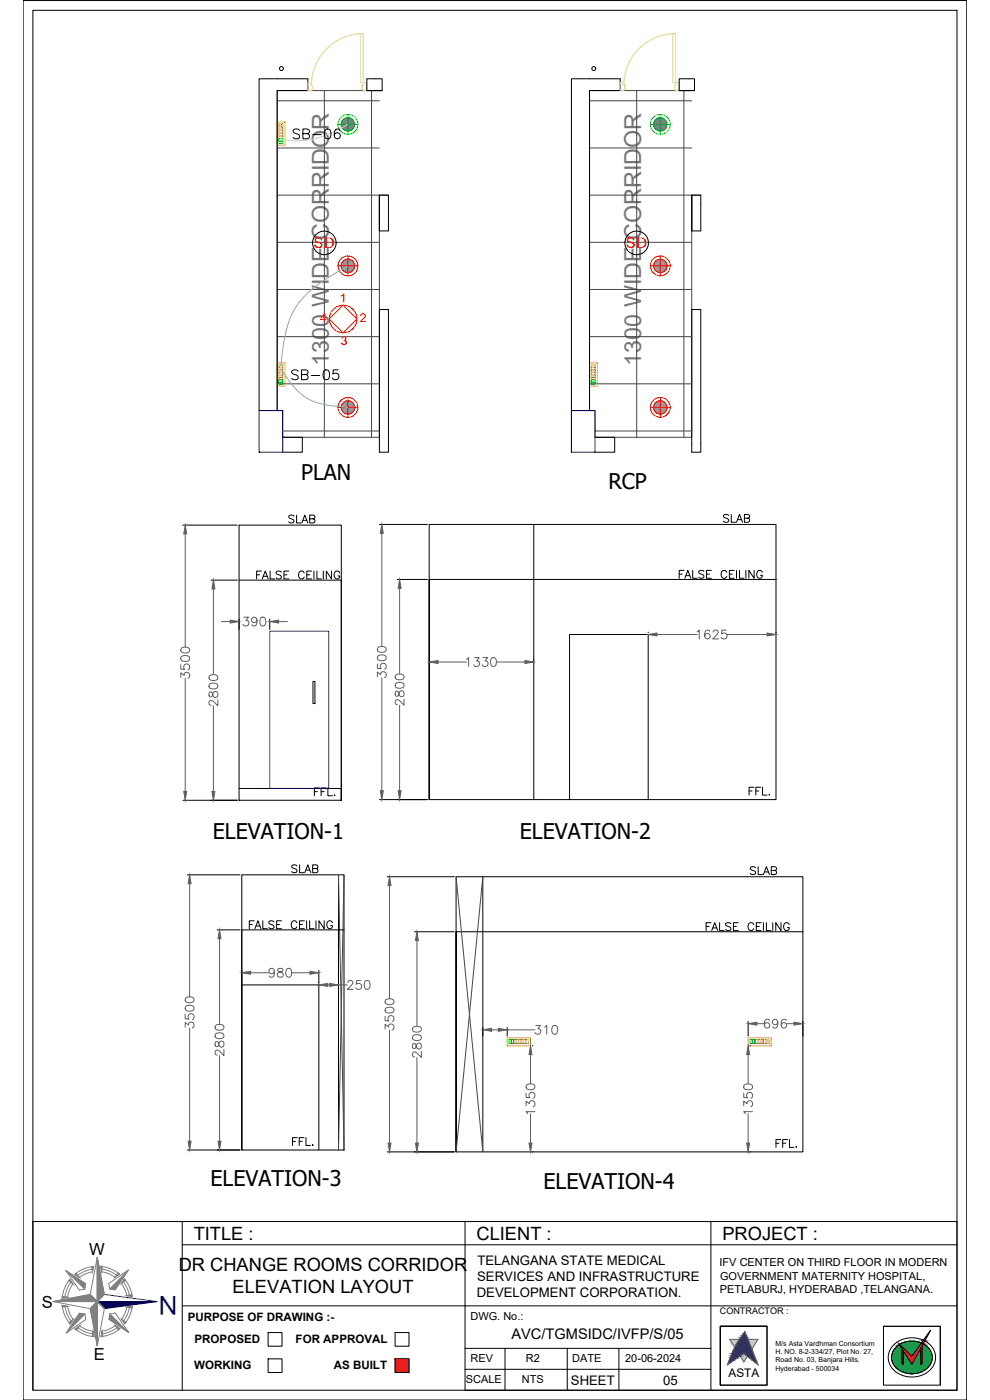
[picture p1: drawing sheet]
<svg xmlns="http://www.w3.org/2000/svg" width="297mm" height="420mm" viewBox="0 0 297 420" stroke-linecap="round" stroke-linejoin="round" font-family="sans-serif">
<!-- layer: ELE-LIGHTING WIRING -->
<g fill="none" stroke="#454545" stroke-width=".3">
<path d="M83.2 30.2h30.6M97.3 27.2v104M111.5 27.2v104M114.7 27.2h-31.5v96h1.6v8h29v-72.6h2.7M176.9 30.2h30.6M191 27.2v104M205.2 27.2v104M208.4 27.2h-31.5v96h1.6v8h29v-72.6h2.8M83.2 44.4h30.6M83.2 58.6h30.6M176.9 44.4h30.6M176.9 58.6h30.6"/>
<path d="M83.2 72.7h30.6M176.9 72.7h30.6M83.2 86.9h30.6M176.9 86.9h30.6M83.2 101h30.6M83.2 115.2h30.6M176.9 101h30.6M176.9 115.2h30.6M84.8 129.3h29M178.5 129.3h29"/>
</g>
<!-- layer: MEP_HVAC_DRAIN_PIPE -->
<g fill="none" stroke="#000" stroke-width=".3">
<circle cx="84.4" cy="20.6" r=".59"/>
<circle cx="178.2" cy="20.6" r=".59"/>
</g>
<!-- layer: walls -->
<path d="M83.2 23.6h9.2v3.6h-9.2M112.8 23.6h1.9v3.6h-4.6M176.9 23.6h9.2v3.6h-9.2M206.5 23.6h1.9v3.6h-4.6M113.8 58.6v10.7h2.7v-8M207.5 58.6v10.7h2.8v-8M113.8 133v-40.1h2.7v40.1M207.5 133v-40.1h2.8v40.1" fill="none" stroke="#000" stroke-width=".3"/>
<!-- layer: col -->
<path d="M77.7 123.2h7.1v12.5h-7.1zM171.4 123.2h7.1v12.5h-7.1z" fill="none" stroke="#00f" stroke-width=".35"/>
<!-- layer: wall -->
<path d="M84.8 131.2h5.9v4.5h-5.9M113.8 133v2.7M178.5 131.2h5.9v4.5h-5.9M207.5 133v2.7" fill="none" stroke="#000" stroke-width=".3"/>
<!-- layer: ELE-12W UPS LIGHT -->
<g fill="none" stroke="#0f0" stroke-width=".3">
<path d="M101.4 37.3h6M104.4 34.4v5.9M195.1 37.3h6M198.1 34.4v5.9"/>
<circle cx="104.4" cy="37.3" r="2.02"/>
<circle cx="104.4" cy="37.3" r="2.98"/>
<circle cx="198.1" cy="37.3" r="2.02"/>
<circle cx="198.1" cy="37.3" r="2.98"/>
</g>
<g fill="none" stroke="#808080" stroke-width=".3">
<path d="M102.6 36.3l2.8 2.8M102.7 36.3l2.7 2.8M102.8 36.1l2.8 2.9-2.9-2.8M102.8 36.1l2.8 2.8M102.8 36l2.9 2.9M102.9 36l2.9 2.8M102.9 35.9l2.9 2.9M103 35.9l2.9 2.8M103.1 35.8l2.8 2.9M103.1 35.8l2.9 2.8M103.2 35.7l2.8 2.8M103.2 35.7l2.9 2.8"/>
<path d="M103.3 35.6l2.8 2.8M103.4 35.6l2.7 2.8M103.4 35.5l2.8 2.8M103.5 35.5l2.7 2.7M103.6 35.5l2.6 2.7M103.6 35.4l2.7 2.7M103.7 35.4l2.6 2.6M103.8 35.4l2.5 2.5M103.9 35.4l2.5 2.4M104 35.4l2.4 2.4M104.1 35.3l2.3 2.4M104.2 35.3l2.2 2.3"/>
<path d="M104.3 35.3l2.1 2.2M104.4 35.3l2 2.1M104.5 35.3l1.9 2M104.6 35.3l1.8 1.9M104.7 35.3l1.7 1.7M104.8 35.3l1.6 1.6M105 35.4l1.3 1.4M105.1 35.4l1.2 1.2M105.3 35.5l.9 .9M105.6 35.7l.4 .4M196.1 37.3l2.1 2M196.1 37.4l2 1.9"/>
<path d="M196.1 37.2l2.2 2.1M196.1 37.5l1.9 1.8M196.1 37.1l2.3 2.2M196.1 37.6l1.8 1.7M196.1 37l2.4 2.3M196.1 37.7l1.6 1.6M196.1 36.9l2.5 2.4M196.2 37.9l1.4 1.4M196.2 36.8l2.4 2.5M196.2 36.7l2.5 2.6M196.2 38l1.2 1.2M196.2 36.6l2.6 2.6"/>
<path d="M196.2 36.6l2.7 2.6M196.3 36.5l2.7 2.7M196.3 38.2l1 1M196.3 36.4l2.7 2.7M196.3 36.3l2.8 2.8M196.4 36.3l2.8 2.8M196.4 38.4l.6 .6M196.4 36.2l2.8 2.8M196.5 36.1l2.8 2.9M196.5 36.1l2.9 2.8M196.7 35.9l2.8 2.9M196.7 35.9l2.9 2.8"/>
<path d="M196.8 35.8l2.8 2.9M196.8 35.8l2.9 2.8M196.9 35.7l2.8 2.8M197 35.7l2.8 2.8M197 35.6l2.8 2.8M197.1 35.6l2.8 2.8M197.2 35.5l2.7 2.7-2.8-2.7M197.3 35.5l2.7 2.7M197.4 35.4l2.6 2.7M197.4 35.4l2.6 2.6M197.5 35.4l2.5 2.5M197.6 35.4l2.5 2.4"/>
<path d="M197.7 35.4l2.4 2.4M197.8 35.3l2.3 2.4M197.9 35.3l2.2 2.3M198 35.3l2.1 2.2M198.1 35.3l2 2.1M198.2 35.3l1.9 2M198.3 35.3l1.8 1.9M198.4 35.3l1.7 1.7M198.5 35.3l1.6 1.6M198.7 35.4l1.4 1.4M198.8 35.4l1.2 1.2M199 35.5l.9 .9"/>
<path d="M199.3 35.7l.4 .4M199.5 38.8l-2.9-2.8 2.8 2.9"/>
</g>
<!-- layer: ELE-12W LED -->
<g fill="none" stroke="#f00" stroke-width=".3">
<path d="M101.4 79.8h6M104.4 76.8v6M195.1 79.8h6M198.1 76.8v6M104.4 119.3v5.9M198.1 119.3v5.9M101.4 122.3h6M195.1 122.3h6"/>
<circle cx="104.4" cy="79.8" r="2.02"/>
<circle cx="104.4" cy="79.8" r="2.98"/>
<circle cx="198.1" cy="79.8" r="2.02"/>
<circle cx="198.1" cy="79.8" r="2.98"/>
<circle cx="104.4" cy="122.3" r="2.02"/>
<circle cx="104.4" cy="122.3" r="2.98"/>
<circle cx="198.1" cy="122.3" r="2.02"/>
<circle cx="198.1" cy="122.3" r="2.98"/>
</g>
<g fill="none" stroke="#989898" stroke-width=".3">
<path d="M102.4 79.7l2.1 2.1M102.4 79.8l2 2M102.4 79.9l1.9 1.9M102.4 79.6l2.2 2.2M102.4 79.5l2.3 2.3M102.4 79.4l2.4 2.4M102.4 79.3l2.4 2.5M102.4 79.3l2.5 2.4M102.5 79.2l2.5 2.5M102.5 79.1l2.6 2.6M102.5 79l2.7 2.7M102.6 79l2.6 2.6"/>
<path d="M102.6 78.9l2.7 2.7M102.6 78.8l2.8 2.8M102.7 78.7l2.7 2.8M102.8 78.6l2.8 2.8-2.9-2.7M102.8 78.6l2.8 2.8M102.8 78.5l2.9 2.8M102.9 78.4l2.9 2.9M102.9 78.4l2.9 2.8M103 78.3l2.9 2.9M103.1 78.3l2.8 2.8M103.1 78.2l2.9 2.9M103.2 78.2l2.8 2.8"/>
<path d="M103.3 78.1l2.8 2.8-2.9-2.8M103.4 78.1l2.7 2.7M103.4 78l2.8 2.8M103.5 78l2.7 2.7M103.6 78l2.6 2.6M103.6 77.9l2.7 2.6M103.7 77.9l2.6 2.6M103.8 77.9l2.5 2.5M103.9 77.8l2.5 2.5M104 77.8l2.4 2.4M104.1 77.8l2.3 2.3M104.2 77.8l2.2 2.2"/>
<path d="M104.3 77.8l2.1 2.1M104.4 77.8l2 2M104.5 77.8l1.9 1.9M104.6 77.8l1.8 1.8M104.7 77.8l1.7 1.7M104.8 77.8l1.6 1.6M105 77.9l1.3 1.3M105.1 77.9l1.2 1.2M105.3 78l.9 .9M105.6 78.2l.4 .4M196.1 79.7l2.1 2.1M196.1 79.8l2 2"/>
<path d="M196.1 79.6l2.2 2.2M196.1 79.9l1.9 1.9M196.1 79.5l2.3 2.3M196.1 79.4l2.4 2.4M196.1 79.3l2.5 2.5M196.2 79.3l2.4 2.4M196.2 79.2l2.5 2.5M196.2 79.1l2.6 2.6M196.2 79l2.7 2.7M196.3 79l2.7 2.6M196.3 78.9l2.7 2.7M196.3 78.8l2.8 2.8"/>
<path d="M196.4 78.7l2.8 2.8M196.5 78.6l2.8 2.8M196.5 78.6l2.9 2.7-2.8-2.9 2.9 2.9M196.7 78.4l2.8 2.8M196.8 78.3l2.8 2.8M196.8 78.2l2.9 2.9M196.9 78.2l2.8 2.8M197 78.1l2.8 2.9M197.1 78l2.8 2.8M197.2 78l2.7 2.7M197.3 78l2.7 2.6M197.4 77.9l2.6 2.6"/>
<path d="M197.5 77.9l2.5 2.5M197.6 77.8l2.5 2.5M197.7 77.8l2.4 2.4M197.8 77.8l2.3 2.3M197.9 77.8l2.2 2.2M198 77.8l2.1 2.1M198.1 77.8l2 2M198.2 77.8l1.9 1.9M198.3 77.8l1.8 1.8M198.4 77.8l1.7 1.7M198.5 77.8l1.6 1.6M198.7 77.9l1.4 1.3"/>
<path d="M198.8 77.9l1.2 1.2M199 78l.9 .9M199.3 78.2l.4 .4M102.4 80.1l1.7 1.7M102.4 80.2l1.6 1.6M102.4 80.3l1.5 1.5M102.5 80.5l1.2 1.2M102.6 80.7l.9 .9M102.7 80.9l.6 .6M196.1 80.1l1.8 1.7M196.1 80.2l1.6 1.6M196.2 80.3l1.4 1.5"/>
<path d="M196.2 80.5l1.2 1.2M196.3 80.7l1 .9M196.4 80.9l.6 .6M199.9 80.8l-2.8-2.7 2.7 2.8M102.4 122.2l2.1 2.1M102.4 122.3l2 2M102.4 122.4l1.9 1.9M102.4 122.1l2.2 2.2M102.4 122l2.3 2.3M102.4 122.5l1.7 1.8M102.4 121.9l2.4 2.4M102.4 122.7l1.6 1.6"/>
<path d="M102.4 121.8l2.4 2.4M102.4 122.8l1.5 1.4M102.4 121.7l2.5 2.5M102.5 121.7l2.5 2.5M102.5 122.9l1.2 1.3M102.5 121.6l2.6 2.6M102.5 121.5l2.7 2.6M102.6 121.4l2.6 2.7M102.6 123.1l.9 1M102.6 121.4l2.7 2.7M102.6 121.3l2.8 2.7M102.7 121.2l2.7 2.8"/>
<path d="M102.7 123.4l.6 .6M102.8 121.1l2.8 2.8-2.9-2.7M102.8 121l2.8 2.9M102.8 121l2.9 2.8M102.9 120.9l2.9 2.9M103 120.8l2.9 2.9-3-2.8M103.1 120.8l2.8 2.8M103.3 120.6l2.8 2.8-2.9-2.8M103.4 120.5l2.7 2.8M103.4 120.5l2.8 2.7M103.5 120.5l2.7 2.7M103.6 120.4l2.6 2.7"/>
<path d="M103.6 120.4l2.7 2.6M103.7 120.4l2.6 2.5M103.8 120.3l2.5 2.6M103.9 120.3l2.5 2.5M104 120.3l2.4 2.4M104.1 120.3l2.3 2.3M104.2 120.3l2.2 2.2M104.3 120.3l2.1 2.1M104.4 120.2l2 2.1M104.5 120.2l1.9 2M104.6 120.3l1.8 1.8M104.7 120.3l1.7 1.7"/>
<path d="M104.8 120.3l1.6 1.5M105 120.3l1.3 1.4M105.1 120.4l1.2 1.1M105.3 120.5l.9 .9M105.6 120.6l.4 .5M106 123.5l-2.8-2.8 2.8 2.8M196.1 122.2l2.1 2.1M196.1 122.3l2 2M196.1 122.1l2.2 2.2M196.1 122.4l1.9 1.9M196.1 122l2.3 2.3M196.1 122.5l1.8 1.8"/>
<path d="M196.1 121.9l2.4 2.4M196.1 122.7l1.6 1.6M196.1 121.8l2.5 2.4M196.2 122.8l1.4 1.4M196.2 121.7l2.4 2.5M196.2 121.7l2.5 2.5M196.2 122.9l1.2 1.3M196.2 121.6l2.6 2.6M196.2 121.5l2.7 2.6M196.3 121.4l2.7 2.7M196.3 123.1l1 1M196.3 121.3l2.8 2.7"/>
<path d="M196.4 121.2l2.8 2.8M196.4 123.4l.6 .6M196.5 121.1l2.8 2.8M196.6 121l2.8 2.8-2.9-2.8M196.6 120.9l2.9 2.9M196.7 120.9l2.8 2.8M196.7 120.8l2.9 2.9M196.8 120.8l2.8 2.8M196.8 120.7l2.9 2.8M196.9 120.7l2.8 2.8M197 120.6l2.8 2.8M197.1 120.5l2.8 2.7"/>
<path d="M197.2 120.5l2.7 2.7M197.3 120.4l2.7 2.7M197.4 120.4l2.6 2.6M197.4 120.4l2.6 2.5M197.5 120.3l2.5 2.6M197.6 120.3l2.5 2.5M197.7 120.3l2.4 2.4M197.8 120.3l2.3 2.3M197.9 120.3l2.2 2.2M198 120.3l2.1 2.1M198.1 120.2l2 2.1M198.2 120.2l1.9 2"/>
<path d="M198.3 120.3l1.8 1.8M198.4 120.3l1.7 1.7M198.5 120.3l1.6 1.5M198.7 120.3l1.4 1.4M198.8 120.4l1.2 1.1M199 120.5l.9 .9M199.3 120.6l.4 .5M199.9 123.3l-2.8-2.8 2.7 2.9"/>
</g>
<!-- layer: ELE-4M RAW P.SB -->
<g fill="none" stroke="#ffbf00" stroke-width=".3">
<path d="M83.2 36.6h2.3v7h-2.3zM83.6 38.4h1.3v.6h-1.3zM83.6 37.1h1.3v1.1h-1.3zM83.6 39.2h1.3v.6h-1.3zM83.9 37.6l.2 .1zM84.5 37.9h.1M84.6 37.3l-.1 .1M83.6 40h1.3v.6h-1.3zM83.6 40.8h1.3v.7h-1.3zM83.2 108.9h2.3v7h-2.3zM83.6 112.6h1.3v.6h-1.3zM83.6 113.3h1.3v.6h-1.3z"/>
<path d="M83.6 111.1h1.3v.6h-1.3zM83.6 111.8h1.3v.6h-1.3zM83.6 109.5h1.3v.7h-1.3zM83.6 110.3h1.3v.6h-1.3zM176.9 108.9h2.3v7h-2.3zM177.3 112.6h1.3v.6h-1.3zM177.3 113.3h1.3v.6h-1.3zM177.3 111.1h1.3v.6h-1.3zM177.3 111.8h1.3v.6h-1.3zM177.3 109.5h1.3v.7h-1.3zM177.3 110.3h1.3v.6h-1.3zM152.2 311.5h7v2.3h-7z"/>
<path d="M154.1 311.9h.7v1.3h-.7zM154.9 311.9h.6v1.3h-.6zM155.6 311.9h.7v1.3h-.7zM156.4 311.9h.6v1.3h-.6zM157.1 311.9h.7v1.3h-.7zM157.9 311.9h.7v1.3h-.7zM224.5 311.5h7v2.3h-7zM226.6 311.9h.6v1.3h-.6zM227.4 311.9h.7v1.3h-.7zM228.3 311.9h.6v1.3h-.6zM229.1 311.9h.6v1.3h-.6zM229.9 311.9h1.1v1.3h-1.1z"/>
<path d="M230.1 312.8l.1 .1zM230.4 312.2l.1 .2zM230.7 312.8v.1z"/>
</g>
<!-- layer: ELE-6M RAW P.SB -->
<path d="M83.6 41.7h1.3v.6h-1.3zM83.6 42.5h1.3v.6h-1.3zM83.6 114h1.3v.7h-1.3zM83.6 114.8h1.3v.6h-1.3zM177.3 114h1.3v.7h-1.3zM177.3 114.8h1.3v.6h-1.3zM152.7 311.9h.6v1.3h-.6zM153.4 311.9h.6v1.3h-.6zM225 311.9h.6v1.3h-.6zM225.8 311.9h.6v1.3h-.6z" fill="none" stroke="#0f0" stroke-width=".3"/>
<!-- layer: ELE-LIGHTING WIRING -->
<path d="M104.4 37.3a30.6 30.6 0 0 1-13.5 4.9l-6.7-.2" fill="none" stroke="#debad0" stroke-width=".3"/>
<path d="M104.4 79.8l-2.2 1.3a37.4 37.4 0 0 0-13.3 10.9 34.2 34.2 0 0 0-4.4 15.3l-.3 2.5M84.2 110.6l.9 1.4a19.7 19.7 0 0 0 8.6 8.3 27.9 27.9 0 0 0 9.1 1.8l1.6 .2" fill="none" stroke="#63d7b6" stroke-width=".3"/>
<!-- layer: FA-BELOW SMOKE DERECTOR -->
<g fill="none" stroke="#000" stroke-width=".3">
<circle cx="97.3" cy="72.9" r="3.5"/>
<circle cx="191" cy="72.9" r="3.5"/>
</g>
<!-- layer: EQP ASBUILT -->
<g fill="none" stroke="#000" stroke-width=".3">
<path d="M83.2 23.6h-5.5v99.6M112.8 23.6h-2.7v3.6h4.6M176.9 23.6h-5.5v99.6M206.5 23.6h-2.7v3.6h4.6M116.5 61.3v-2.7h-2.7v10.7M210.3 61.3v-2.7h-2.8v10.7M116.5 133v2.7h-2.7M210.3 133v2.7h-2.8M54.9 157.6h16.3M71.7 157.6h30.7v82.6h-30.7zM113.9 157.4h14.3M160.2 157.4v82.6"/>
<path d="M63.3 174.1h7.9M71.7 174.1h30.7v66.1v-3.6h-30.7M119.2 173.9h9M232.8 173.9h-104v66.1h104v-82.6h-104v82.6M71.7 185.8v3.1M80.9 185.8v3.1M128.8 198v.2M194.5 189.7v.2M232.8 189.7v.2M113.9 240h14.3M170.9 240v-49.6h23.6v49.6M54.9 240.2h16.3"/>
<path d="M56.2 262.6h15.8M65.2 279.1h6.8M72.5 262.6h30.7v82.5h-30.7zM101.6 262.6v82.5M103.2 279.1h-30.7v66v-49.5h23.2v49.5M116.2 263.1h20.1M124.4 279.6h11.9M144.9 263.1v82.6M240.9 279.6h-104.1v66.1h104.1v-82.6h-104.1v82.6M72.5 291.2v3.9M95.7 291.2v3.9M152.2 308.4v2.6"/>
<path d="M159.7 313.8h.2M224.5 306.5v4.5M225 313.8h.2M240.9 306.5v4.5M56.2 345.1h15.8M116.2 345.7h20.1M159.7 345.7h.2M225 345.7h.2"/>
</g>
<!-- layer: DOOR -->
<path d="M108.2 10.1h.8v14.7h-.8zM109 10.1a15.6 15.6 0 0 0-15.6 15.5M201.9 10.1h.8v14.7h-.8zM202.7 10.1a15.6 15.6 0 0 0-15.6 15.5M93.4 27.1l.4-.3v-1.2h-.4v-.8h-1v2.4l1-.1M109 24.8h1.1v2.4h-1.1l-.4-.4v-1.2h.4zM186.1 24.8h1v.8h.4v1.2l-.4 .4h-1zM202.7 27.1l-.3-.3v-1.2h.3v-.8h1.1v2.4l-1.1-.1" fill="none" stroke="#dee26a" stroke-width=".3"/>
<!-- layer: EQP ASBUILT -->
<path d="M80.9 189.4h17.7v47.2h-17.7z" fill="none" stroke="#00f" stroke-width=".3"/>
<g fill="none" stroke="#5e5e5e" stroke-width=".3">
<path d="M55.6 160.2v34M64 176.8v25.7M114.6 160v34M119.9 176.6v25.7M54.2 199.5v1.3l1.2 .1a.94 .94 0 0 1 0-1.4 .94 .94 0 0 1 1.4 .2 .94 .94 0 0 1-.4 1.3M54.4 197.1a1.7 1.7 0 0 1 2.5 .4v.2a1.53 1.53 0 0 1-2.7 0zM54.4 194.6a1.7 1.7 0 0 1 2.5 .4v.2a1.53 1.53 0 0 1-2.7 0zM66.4 186.5h2.7M73.2 185.2h1.4l-.8 1a.88 .88 0 0 1 .7 1.4 .88 .88 0 0 1-1.6-.2M77.1 186.1a.83 .83 0 0 1-1.1 .7 .83 .83 0 0 1-.4-1.3 .83 .83 0 0 1 1.4 .1 1.84 1.84 0 0 1-.7 2.3l-.6-.2-.1-.2M78.4 185.3a.86 .86 0 0 1 1.2 .4 1.34 1.34 0 0 1-.9 2.2 1.69 1.69 0 0 1-.3-2.6zM83.6 186.5h2.6"/>
<path d="M113.2 199.3v1.3l1.2 .1a.94 .94 0 0 1-.1-1.4 .94 .94 0 0 1 1.5 .2 .94 .94 0 0 1-.4 1.3M113.4 196.9a1.7 1.7 0 0 1 2.5 .4v.2a1.53 1.53 0 0 1-2.7 0zM113.4 194.4a1.69 1.69 0 0 1 2.5 .4v.2a1.53 1.53 0 0 1-2.7 0zM131.4 198.7h8.6M140 197.9l.6-.5v2.6M142.4 197.4h1.4l-.8 1a.88 .88 0 0 1 .7 1.4 .88 .88 0 0 1-1.6-.3M144.9 197.4h1.4l-.8 1a.88 .88 0 0 1 .7 1.4 .88 .88 0 0 1-1.5-.3M147.6 197.5a.86 .86 0 0 1 1.2 .4 1.34 1.34 0 0 1-.9 2.1 1.7 1.7 0 0 1-.3-2.5zM149 198.7h8.5M197.1 190.4h12.1M209.2 189.6l.6-.5v2.6M213 189.5a.76 .76 0 0 0-.8-.4 .76 .76 0 0 0-.6 .5 1.55 1.55 0 0 0 .6 2.1 .82 .82 0 0 0 .9-.7 .82 .82 0 0 0-.8-.9 .82 .82 0 0 0-.9 .8"/>
<path d="M214 189.7l.5-.6 .9 .2a.83 .83 0 0 1-.3 1.2l-1.3 1.2h1.8M217.9 189.1h-1.3l-.1 1.1a.94 .94 0 0 1 1.4 0 .94 .94 0 0 1-.2 1.4 .94 .94 0 0 1-1.3-.4M218.2 190.4h12M54.2 203.3v-1.4l1.1 .8a.88 .88 0 0 1 1.4-.7 .88 .88 0 0 1-.3 1.6M55.6 203.6v33.9M62.8 207.8a1.01 1.01 0 0 0 .3 1.4l.5-.2 .1-.2a.95 .95 0 0 1 .4-1.1 .95 .95 0 0 1 1.1 .1l.2 .9a.76 .76 0 0 1-.9 .6 .76 .76 0 0 1-.7-.8l-.1-.5a.54 .54 0 0 0-.9-.2zM62.8 205.4a1.69 1.69 0 0 1 2.6 .4v.2a1.53 1.53 0 0 1-2.7 0zM62.8 202.8a1.7 1.7 0 0 1 2.6 .4v.3a1.53 1.53 0 0 1-2.7 0zM64 211.8v25.7M65.4 210v1.8l-1.3-1.2a.8 .8 0 0 0-1.3-.2l-.1 .8 .6 .5M113.2 203.1v-1.4l1 .8a.88 .88 0 0 1 1.5-.7 .88 .88 0 0 1-.3 1.6M114.6 203.4v33.9"/>
<path d="M118.7 207.6a1 1 0 0 0 .3 1.4l.5-.2 .1-.2a.95 .95 0 0 1 .4-1.1 .95 .95 0 0 1 1.1 .1l.1 .9a.76 .76 0 0 1-.8 .6 .76 .76 0 0 1-.7-.8l-.1-.5a.54 .54 0 0 0-.9-.2zM118.7 205.2a1.7 1.7 0 0 1 2.5 .3v.3a1.53 1.53 0 0 1-2.6 0zM118.7 202.6a1.7 1.7 0 0 1 2.5 .4v.3a1.53 1.53 0 0 1-2.6 0zM119.9 211.6v25.7M121.2 209.8v1.8l-1.2-1.2a.82 .82 0 0 0-1.2-.3l-.2 .9 .6 .5M56.9 265.2v34M116.9 265.8v33.9M55.7 299.5a1.69 1.69 0 0 1 2.5 .4v.3a1.53 1.53 0 0 1-2.6 0zM65.9 281.7v25.7M75.2 291.9h5.5M82.3 291.5a.82 .82 0 0 1-1.1 .7 .82 .82 0 0 1-.3-1.3 .82 .82 0 0 1 1.3 .1 1.84 1.84 0 0 1-.6 2.3l-.7-.2-.1-.2M83.5 290.7a.54 .54 0 0 0 .2 .9 .95 .95 0 0 1 1.1 .4 .95 .95 0 0 1-.1 1.1l-.8 .2a.76 .76 0 0 1-.7-.9 .76 .76 0 0 1 .8-.6l.5-.2a.54 .54 0 0 0 .2-.9z"/>
<path d="M86.1 290.7a.86 .86 0 0 1 1.3 .4 1.34 1.34 0 0 1-.9 2.2 1.7 1.7 0 0 1-.4-2.6zM87.5 291.9h5.5M98.3 295.6h.6M101.6 295.6h2.6M104.4 294.9l.5-.6 .8 .2a.82 .82 0 0 1-.2 1.2l-1.3 1.2h1.8M108.3 294.3h-1.3l-.1 1.1a.94 .94 0 0 1 1.4 0 .94 .94 0 0 1-.2 1.4 .94 .94 0 0 1-1.3-.4M109.7 294.4a.86 .86 0 0 1 1.2 .4 1.34 1.34 0 0 1-.9 2.1 1.69 1.69 0 0 1-.3-2.5zM125.1 282.3v25.7M55.6 308.3v-1.4l1 .7a.88 .88 0 0 1 1.4-.6 .88 .88 0 0 1-.3 1.5M55.6 304.5v1.2l1.1 .2a.94 .94 0 0 1 0-1.5 .94 .94 0 0 1 1.4 .2 .94 .94 0 0 1-.4 1.4M55.7 302.1a1.69 1.69 0 0 1 2.5 .4v.2a1.52 1.52 0 0 1-2.6 0zM56.9 308.5v34"/>
<path d="M64.7 312.7a1 1 0 0 0 .2 1.4l.5-.1 .1-.3a.95 .95 0 0 1 .4-1 .95 .95 0 0 1 1.2 0l.1 .9a.76 .76 0 0 1-.8 .7 .76 .76 0 0 1-.7-.8l-.2-.5a.53 .53 0 0 0-.8-.3zM64.7 310.3a1.7 1.7 0 0 1 2.5 .4v.3a1.53 1.53 0 0 1-2.7 0zM64.7 307.8a1.7 1.7 0 0 1 2.5 .4v.2a1.53 1.53 0 0 1-2.7 0zM65.9 316.8v25.7M67.2 315v1.8l-1.3-1.3a.82 .82 0 0 0-1.1-.2l-.3 .8 .7 .6M115.5 308.8v-1.4l1.1 .8a.88 .88 0 0 1 1.4-.7 .88 .88 0 0 1-.3 1.6M115.5 305v1.3l1.2 .1a.94 .94 0 0 1 0-1.4 .94 .94 0 0 1 1.4 .2 .94 .94 0 0 1-.4 1.4M115.7 302.6a1.69 1.69 0 0 1 2.5 .4v.3a1.53 1.53 0 0 1-2.7 0zM115.7 300.1a1.69 1.69 0 0 1 2.5 .4v.2a1.53 1.53 0 0 1-2.7 0zM116.9 309.1v33.9M123.9 313.3a1 1 0 0 0 .2 1.4l.5-.1 .2-.3a.95 .95 0 0 1 .4-1.1 .95 .95 0 0 1 1.1 .1l.1 .9a.76 .76 0 0 1-.8 .7 .76 .76 0 0 1-.7-.8l-.1-.5a.54 .54 0 0 0-.9-.3zM123.9 310.9a1.7 1.7 0 0 1 2.5 .4v.2a1.53 1.53 0 0 1-2.6 0z"/>
<path d="M123.9 308.4a1.7 1.7 0 0 1 2.5 .3v.3a1.53 1.53 0 0 1-2.6 0zM125.1 317.4v25.6M126.4 315.6v1.7l-1.2-1.2a.82 .82 0 0 0-1.2-.3l-.2 .9 .6 .5M147.5 309.1h2M152.2 309.1h8.3M159.2 316.5v8.8M160.7 307.7h1.4l-.7 1.1a.88 .88 0 0 1 .6 1.4 .88 .88 0 0 1-1.5-.3M163.4 308.3l.6-.6v2.7M165.9 307.9a.86 .86 0 0 1 1.3 .4 1.34 1.34 0 0 1-.9 2.1 1.7 1.7 0 0 1-.4-2.5zM224.5 316.5v8.8M227.1 307.2h2.2M230.8 306.3a.78 .78 0 0 0-1.1-.3 1.53 1.53 0 0 0 .5 2.5 .82 .82 0 0 0 .8-.8 .82 .82 0 0 0-.8-.8 .82 .82 0 0 0-.9 .8"/>
<path d="M233.4 306.8a.82 .82 0 0 1-1.1 .7 .82 .82 0 0 1-.4-1.3 .82 .82 0 0 1 1.4 .1 1.84 1.84 0 0 1-.7 2.2l-.6-.1-.1-.2M235.9 306.3a.78 .78 0 0 0-1.1-.3 1.52 1.52 0 0 0 .5 2.5 .82 .82 0 0 0 .7-.8 .82 .82 0 0 0-.8-.8 .82 .82 0 0 0-.8 .8M236 307.2h2.2M157.8 331.9v-1.4l1.1 .7a.88 .88 0 0 1 1.4-.6 .88 .88 0 0 1-.3 1.5M157.8 328.1v1.2l1.2 .2a.94 .94 0 0 1 0-1.5 .94 .94 0 0 1 1.4 .2 .94 .94 0 0 1-.4 1.4M158 325.7a1.7 1.7 0 0 1 2.5 .3v.3a1.53 1.53 0 0 1-2.7 0zM159.2 334.3v8.7M160.5 333.6h-2.7l.5 .7M223.1 331.9v-1.4l1.1 .7a.88 .88 0 0 1 1.4-.6 .88 .88 0 0 1-.3 1.5M223.1 328.1v1.2l1.2 .2a.94 .94 0 0 1 0-1.5 .94 .94 0 0 1 1.4 .2 .94 .94 0 0 1-.4 1.4M223.3 325.7a1.7 1.7 0 0 1 2.5 .3v.3a1.53 1.53 0 0 1-2.7 0zM224.5 334.3v8.7"/>
<path d="M225.8 333.6h-2.7l.5 .7"/>
</g>
<g fill="#5e5e5e" stroke="#5e5e5e" stroke-width=".3">
<path d="M55.6 157.6l.4 2.6h-.9z"/>
<path d="M55.1 237.5h.9l-.4 2.7z"/>
<path d="M63.6 237.5h.9l-.5 2.7z"/>
<path d="M64 174.1l.5 2.7h-.9z"/>
<path d="M80.9 186.5l2.7-.4v.9z"/>
<path d="M69.1 186.1l2.6 .4-2.6 .5z"/>
<path d="M114.6 157.4l.4 2.6h-.9z"/>
<path d="M114.1 237.3h.9l-.4 2.7z"/>
<path d="M119.9 173.9l.4 2.7h-.8z"/>
<path d="M119.5 237.3h.8l-.4 2.7z"/>
<path d="M194.5 190.4l2.6-.4v.9z"/>
<path d="M230.2 190l2.6 .4-2.6 .5z"/>
<path d="M128.8 198.7l2.6-.5v.9z"/>
<path d="M157.5 198.2l2.7 .5-2.7 .4z"/>
<path d="M116.9 263.1l.4 2.7h-.9z"/>
<path d="M116.4 343h.9l-.4 2.7z"/>
<path d="M125.1 279.6l.4 2.7h-.9z"/>
<path d="M124.6 343h.9l-.4 2.7z"/>
<path d="M144.9 309.1l2.6-.5v.9z"/>
<path d="M149.5 308.6l2.7 .5-2.7 .4z"/>
<path d="M159.2 313.8l.4 2.7h-.9z"/>
<path d="M158.7 343h.9l-.4 2.7z"/>
<path d="M224.5 313.8l.4 2.7h-.9z"/>
<path d="M224 343h.9l-.4 2.7z"/>
<path d="M224.5 307.2l2.6-.4v.9z"/>
<path d="M238.2 306.8l2.7 .4-2.7 .5z"/>
<path d="M56.9 262.6l.4 2.6h-.8z"/>
<path d="M56.5 342.5h.8l-.4 2.6z"/>
<path d="M65.9 279.1l.4 2.6h-.9z"/>
<path d="M65.4 342.5h.9l-.4 2.6z"/>
<path d="M95.7 295.6l2.6-.5v.9z"/>
<path d="M98.9 295.1l2.7 .5-2.7 .4z"/>
<path d="M93 291.5l2.7 .4-2.7 .5z"/>
<path d="M72.5 291.9l2.7-.4v.9z"/>
</g>
<!-- layer: ELE-SOCKET NMBERING -->
<g fill="none" stroke="#000" stroke-width=".3">
<path d="M77 172.5h.9M78.5 171.4h-1.5v2.3M78.7 173.7l.9-2.3 .9 2.3M79 173h1.1M81 171.4v2.3h1.4M84.4 171.7a.89 .89 0 0 0-.8-.4 .89 .89 0 0 0-.8 .6l.3 .4 1.1 .4 .2 .7a1.04 1.04 0 0 1-1.6 0M85.2 172.5h.9M86.7 171.4h-1.5v2.3h1.5M91.3 171.9a.87 .87 0 0 0-1-.5 .87 .87 0 0 0-.7 .9v.5a.87 .87 0 0 0 .7 1 .87 .87 0 0 0 1-.6M92.1 172.5h.9M93.5 171.4h-1.4v2.3h1.4M94.2 171.4v2.3"/>
<path d="M95.1 171.4v2.3h1.3M97 171.4v2.3M99.5 171.4v2.3l-1.6-2.3v2.3M101.9 171.9a.87 .87 0 0 0-.9-.5 .87 .87 0 0 0-.7 .9v.5a.85 .85 0 0 0 .8 1 .85 .85 0 0 0 .8-1h-.5M224.8 237.4h.9M226.2 236.3h-1.4v2.3M226.8 237.4h.9M228.2 236.3h-1.4v2.3M228.8 236.3v2.3h1.3M230.7 238.5h.2zM74.8 277.5h.9M76.3 276.3h-1.5v2.4"/>
<path d="M76.5 278.7l.9-2.4 .9 2.4M76.8 277.9h1.2M78.9 276.3v2.4h1.3M82.2 276.7a.89 .89 0 0 0-.8-.4 .89 .89 0 0 0-.7 .6l.2 .3 1.1 .5 .2 .7a1.03 1.03 0 0 1-1.5 0M83 277.5h.9M84.5 276.3h-1.5v2.4h1.5M89.1 276.9a.87 .87 0 0 0-1-.6 .87 .87 0 0 0-.7 .9v.6a.87 .87 0 0 0 .7 .9 .87 .87 0 0 0 1-.6M89.9 277.5h.9M91.3 276.3h-1.4v2.4h1.4M92 276.3v2.4M92.9 276.3v2.4h1.3M94.8 276.3v2.4"/>
<path d="M97.3 276.3v2.4l-1.6-2.4v2.4M99.7 276.9a.87 .87 0 0 0-.9-.6 .87 .87 0 0 0-.7 .9v.6a.84 .84 0 0 0 .8 .9 .84 .84 0 0 0 .8-.9h-.5"/>
</g>
<!-- layer: 0 -->
<path d="M6.9 .2h283.2v420h-283.2zM9.9 3.1h277.2v414.1h-277.2zM93.9 204.5h.6v6.6h-.6zM139.5 366.6v50.6h147.6M287.1 366.6h-277.2v50.6M230.1 398h-14v17.7h14M265.1 398h17v17.7M216.1 415.6v-17.6h14v17.6" fill="none" stroke="#000" stroke-width=".3"/>
<!-- layer: EQP ASBUILT -->
<path d="M101.6 262.6l1.6 82.5M103.2 262.6l-1.6 82.5M136.8 263.1l8.1 82.6M144.9 263.1l-8.1 82.6" fill="none" stroke="#454545" stroke-width=".3"/>
<!-- layer: 0 -->
<g fill="none" stroke="#f00" stroke-width=".3">
<path d="M98.8 95.7l4.2-4.1 4.1 4.1-4.1 4.2z"/>
<circle cx="103" cy="95.7" r="4.1"/>
</g>
<!-- layer: HATCH -->
<path d="M287.1 366.6v50.6" fill="none" stroke="#000" stroke-width=".3"/>
<!-- layer: TITLE -->
<g fill="none" stroke="#808080" stroke-width=".3">
<path d="M29.2 377.3v13.3v-13.3M15.9 390.6h13.3l-2.1 2.1 2.1-2.1zM18.6 391.7l1.7 .3 .7 2.4 1 1.6-1 1.4a10.6 10.6 0 0 1-2.4-5.7zM19.5 392.2l.5 1.9 1.3 2.4M19.7 381.3l6 4-.3 1.6-1.6 .3zM20.9 384l1 1.3-1.2 2.2-.4 1.8-1.7 .3a10.6 10.6 0 0 1 2.3-5.6zM21.2 384.9l-1 1.7-.7 2.6M22.4 382.4a10.6 10.6 0 0 1 5.7-2.3l-.3 1.6-1.8 .5-2.2 1.2zM22.5 398.9l1.4-1 1.6 .9 2.4 .7 .3 1.7a10.6 10.6 0 0 1-5.7-2.3zM23.4 398.6l1.8 1 2.6 .7M23.8 394.1l1.7 .3 .2 1.6-5.8 4.1zM27.1 388.5l2.1 2.1-2.1-2.1"/>
<path d="M27.1 388.5l-11.2 2.1 11.2 2.1 2.1 11.2 2.1-11.2M27.6 380.9l-1.9 .5-2.4 1.3M30.5 381.7l2.4 .7 1.6 .9 1.3-1a10.6 10.6 0 0 0-5.6-2.3l.3 1.7M30.6 380.9l2.6 .7 1.7 1.1M30.6 399.5l2.4-.7 1.6-1 1.4 1a10.6 10.6 0 0 1-5.7 2.4zM31.3 388.5l-2.1-11.2-2.1 11.2M31.3 388.5l-2.1 2.1v13.3v-13.3l2.1 2.1-2.1-2.1zM32.6 385.2l5.9-4-4 5.9-1.6-.3zM33 394.3l1.6-.2 4 5.8-5.9-3.9zM35.1 398.5l-2.4 1.3-1.9 .5M36.4 385.2l1.1 2 .5 1.6 1.7 .2a10.6 10.6 0 0 0-2.4-5.2l-.9 1.4M37.1 384.7l1 1.7 .8 2.5"/>
<path d="M38.1 392.3l1.6-.2a10.6 10.6 0 0 1-2.2 5.2l-1-1.4 1-1.7zM38.9 392.2l-.5 1.9-1.3 2.3"/>
</g>
<g fill="#808080" stroke="#808080" stroke-width=".3">
<path d="M29.2 377.3l2.1 11.2-2.1 2.1z"/>
<path d="M29.2 390.6v13.3l-2.1-11.2z"/>
<path d="M34.6 397.8l1.4 1-.5 .3z"/>
<path d="M33 394.3l5.6 5.6-5.9-3.9z"/>
<path d="M36.5 395.9l1.3 .9-.4 .5z"/>
<path d="M30.6 399.5l.3 1.6-.6 .1z"/>
<path d="M27.9 399.5l.3 1.7-.5-.1z"/>
<path d="M20.7 396.9l1.3-.9-1 1.4z"/>
<path d="M22.5 398.9l1.4-1-.9 1.3z"/>
<path d="M23.8 394.1l1.7 .3-5.6 5.7z"/>
<path d="M15.9 390.6l11.2-2.1 2.1 2.1z"/>
<path d="M18.6 391.7l1.7 .3-1.6 .3z"/>
<path d="M18.7 389.1l1.6 .2-1.7 .3z"/>
<path d="M38.5 381.2l-4 5.9-1.6-.3z"/>
<path d="M35.4 382l.4 .3-1.3 1z"/>
<path d="M37.3 383.8l.4 .5-1.3 .9z"/>
<path d="M30.2 380l.5 .1-.2 1.6z"/>
<path d="M19.7 381.3l6 4-.3 1.6z"/>
<path d="M27.5 380.1h.6l-.3 1.6z"/>
<path d="M20.9 384l1 1.3-1.3-.9z"/>
<path d="M22.4 382.4l.4-.3 1 1.3z"/>
<path d="M38 388.8l1.6-.3 .1 .5z"/>
<path d="M38 392.3l1.7-.2-.1 .5z"/>
</g>
<path d="M31.3 388.5l15.8 2.1-15.8 2.1" fill="none" stroke="#00f" stroke-width=".3"/>
<path d="M29.2 390.6h17.9l-15.8 2.1z" fill="#00f" stroke="#00f" stroke-width=".3"/>
<!-- layer: MEP_HVAC_TEXT -->
<path d="M54.7 373.6h232.4M54.7 366.6v50.6M213.3 366.6v50.6M54.7 391.9h84.8M139.5 391.9h147.6M139.5 404.7h73.8M139.5 410.9h73.8M151.5 404.7v12.5M170.2 404.7v12.5M185.7 404.7v12.5" fill="none" stroke="#000" stroke-width=".3"/>
<!-- layer: 0.0 -->
<path d="M80.4 399.9h4.2v4.1h-4.2zM118.5 399.9h4.2v4.1h-4.2zM216.1 398h14v17.7h-14zM230.1 398h-14v17.7M265.1 398h17v17.7h-17zM80.4 407.8h4.2v4.1h-4.2zM118.5 407.8h4.2v4.1h-4.2zM268 403.8l1.7-1.4 2.4-.8h2.5l2.4 .6 2 1.4 1.3 1.7 .4 2.1-.5 2.2-.8 1.1-1 1-2.5 1.2-3 .3-2.9-.7-2.1-1.6-.7-1.1-.5-1.2v-2.4l.5-1.3zM268.7 404.5a6.8 6.8 0 0 1 10.7 1.3 4.7 4.7 0 0 1-3.9 6.2 6.3 6.3 0 0 1-7.9-3.8 4.1 4.1 0 0 1 1.1-3.7zM269.7 403.3l3.9 3.7 5.6-7.7-5.6 10.1zM270.6 404.7v4.7h.5v-3.9M276.6 403.9v5.5h-.5v-4.6" fill="none" stroke="#000" stroke-width=".3"/>
<!-- layer: MEP_HVAC_TEXT -->
<path d="M118.5 407.8l4.2 4.1v-4.1zM118.5 407.8l4.2 4.1h-4.2z" fill="#f00" stroke="#f00" stroke-width=".3"/>
<!-- layer: 0.0 -->
<g fill="#000" stroke="#000" stroke-width=".3">
<path d="M276.6 403.9v.8h-.4z"/>
<path d="M270.6 404.8l.5 .7zM270.6 404.8l.5 .7h-.5z"/>
<path d="M270.6 405.5l.5 3.9v-3.9zM270.6 405.5l.5 3.9h-.5z"/>
<path d="M276.2 404.7l.4 .1zM276.2 404.7l.4 .1z"/>
<path d="M276.1 404.8l.5 4.6v-4.6zM276.1 404.8l.5 4.6h-.5z"/>
</g>
<g fill="#139b48" stroke="#139b48" stroke-width=".3">
<path d="M273.5 402.5h.3z"/>
<path d="M273.3 412.2h.6z"/>
<path d="M273.5 402.5h.4zM273.2 402.5h.7z"/>
<path d="M273.2 402.5h.9zM273.2 402.5h.9z"/>
<path d="M273.2 402.5h1zM273 402.5h1.2z"/>
<path d="M273 402.5h1.4zM272.9 402.5h1.5z"/>
<path d="M272.9 402.5l1.6 .1zM272.7 402.6h1.8z"/>
<path d="M272.7 402.6h1.9zM272.6 402.6h2z"/>
<path d="M272.6 402.6h2.2zM272.4 402.6h2.4z"/>
<path d="M272.4 402.6h2.5zM272.3 402.6h2.6z"/>
<path d="M272.3 402.6h2.8zM272.1 402.6h3z"/>
<path d="M272.1 402.6l3.1 .1zM272.1 402.7h3.1z"/>
<path d="M272.1 402.7h3.2zM271.9 402.7h3.4z"/>
<path d="M271.9 402.7h3.5zM271.8 402.7h3.6z"/>
<path d="M271.8 402.7l3.8 .1zM271.6 402.8h4z"/>
<path d="M271.6 402.8h4.1zM271.5 402.8h4.2z"/>
<path d="M271.5 402.8h4.4zM271.4 402.8h4.5z"/>
<path d="M271.4 402.8l4.6 .1zM271.3 402.9h4.7z"/>
<path d="M271.3 402.9h4.8zM271.1 402.9h5z"/>
<path d="M271.1 402.9l5.1 .1zM271 403h5.2z"/>
<path d="M271 403h5.4zM270.8 403h5.6z"/>
<path d="M270.8 403l5.7 .1zM270.8 403.1h5.7z"/>
<path d="M270.8 403.1h5.7zM270.6 403.1h5.8z"/>
<path d="M270.6 403.1h5.8zM270.4 403.3h5.9z"/>
<path d="M270.4 403.3h5.9zM270.1 403.4h6.1z"/>
<path d="M276.9 403.4h.3zM276.9 403.4h.3z"/>
<path d="M270.1 403.4h6.1zM269.9 403.5h6.2z"/>
<path d="M276.9 403.4l.5 .2zM276.9 403.4l.5 .2h-.6z"/>
<path d="M269.8 403.6l.1 .1zM269.6 403.7h.3z"/>
<path d="M276.8 403.6l.8 .1zM276.8 403.6l.8 .1h-.9z"/>
<path d="M269.6 403.7l.4 .1zM269.4 403.8h.6z"/>
<path d="M276.7 403.7l1.1 .2zM276.7 403.7l1.1 .2h-1.1z"/>
<path d="M276.7 403.9h1.2zM276.7 403.9h1.2z"/>
<path d="M269.4 403.8l.7 .2zM269.2 404l.2-.2 .7 .2z"/>
<path d="M276.6 403.9l1.4 .1zM276.6 403.9l1.4 .1z"/>
<path d="M269.2 404l1 .2zM269 404.2l.2-.2 1 .2z"/>
<path d="M276.6 404l1.6 .2zM276.6 404l1.6 .2h-1.6z"/>
<path d="M269 404.2l1.4 .1-.2-.1zM268.9 404.3l.1-.1 1.4 .1z"/>
<path d="M276.6 404.2l1.8 .2-.2-.2zM276.6 404.2l1.8 .2h-1.8z"/>
<path d="M268.9 404.3l1.6 .2-.1-.2zM268.9 404.3l1.6 .2h-1.8z"/>
<path d="M276.6 404.4l2 .1-.2-.1zM276.6 404.4l2 .1h-2z"/>
<path d="M268.7 404.5l1.9 .2-.1-.2zM268.7 404.5l1.9 .2h-2.1z"/>
<path d="M268.5 404.7h2.1zM268.5 404.7h2.1z"/>
<path d="M276.6 404.5l2.1 .2-.1-.2zM276.6 404.5l2.1 .2h-2.1z"/>
<path d="M268.5 404.7l2.1 .2v-.2zM268.5 404.7l2.1 .2h-2.2z"/>
<path d="M276.6 404.7l2.3 .2-.2-.2zM276.6 404.7l2.3 .2h-2.3z"/>
<path d="M268.4 404.9l2.2 .2v-.2zM268.4 404.9l2.2 .2h-2.4z"/>
<path d="M276.6 404.9l2.4 .2-.1-.2zM276.6 404.9l2.4 .2h-2.4z"/>
<path d="M268.2 405.1l2.4 .2v-.2zM268.2 405.1l2.4 .2h-2.5z"/>
<path d="M276.6 405.1l2.5 .2-.1-.2zM276.6 405.1l2.5 .2h-2.5z"/>
<path d="M268.1 405.3l2.5 .2v-.2zM268.1 405.3l2.5 .2h-2.6z"/>
<path d="M276.6 405.3l2.6 .2-.1-.2zM276.6 405.3l2.6 .2h-2.6z"/>
<path d="M268 405.5l2.6 .2v-.2zM268 405.5l2.6 .2h-2.7z"/>
<path d="M276.6 405.5l2.7 .2-.1-.2zM276.6 405.5l2.7 .2h-2.7z"/>
<path d="M267.9 405.7l2.7 .2v-.2zM267.9 405.7l2.7 .2h-2.8z"/>
<path d="M276.6 405.7l2.8 .2-.1-.2zM276.6 405.7l2.8 .2h-2.8z"/>
<path d="M267.8 405.9l2.8 .2v-.2zM267.8 405.9l2.8 .2h-2.9z"/>
<path d="M276.6 405.9l2.9 .2-.1-.2zM276.6 405.9l2.9 .2h-2.9z"/>
<path d="M267.7 406.1l2.9 .2v-.2zM267.7 406.1l2.9 .2h-2.9z"/>
<path d="M276.6 406.1l3 .3-.1-.3zM276.6 406.1l3 .3h-3z"/>
<path d="M267.7 406.3l2.9 .2v-.2zM267.7 406.3l2.9 .2h-3z"/>
<path d="M276.6 406.4l3 .2v-.2zM276.6 406.4l3 .2h-3z"/>
<path d="M267.6 406.5l3 .3v-.3zM267.6 406.5l3 .3h-3z"/>
<path d="M276.6 406.6l3.1 .2-.1-.2zM276.6 406.6l3.1 .2h-3.1z"/>
<path d="M267.6 406.8l3 .2v-.2zM267.6 406.8l3 .2h-3.1z"/>
<path d="M276.6 406.8l3.1 .2v-.2zM276.6 406.8l3.1 .2h-3.1z"/>
<path d="M269.9 403.5l3.7 3.5 2.5-3.5zM269.9 403.5l3.7 3.5z"/>
<path d="M267.5 407l3.1 .2v-.2zM267.5 407l3.1 .2h-3.1z"/>
<path d="M276.6 407l3.1 .2v-.2zM276.6 407l3.1 .2h-3.1z"/>
<path d="M267.5 407.2l3.1 .2v-.2zM267.5 407.2l3.1 .2h-3.1z"/>
<path d="M276.6 407.2l3.1 .3v-.3zM276.6 407.2l3.1 .3h-3.1z"/>
<path d="M267.5 407.4l3.1 .3v-.3zM267.5 407.4l3.1 .3h-3.1z"/>
<path d="M276.6 407.5l3.1 .2v-.2zM276.6 407.5l3.1 .2h-3.1z"/>
<path d="M267.5 407.7l3.1 .2v-.2zM267.5 407.7l3.1 .2h-3z"/>
<path d="M276.6 407.7l3.1 .2v-.2zM276.6 407.7l3.1 .2h-3.1z"/>
<path d="M267.6 407.9l3 .2v-.2zM267.6 407.9l3 .2h-3z"/>
<path d="M276.6 407.9l3 .2 .1-.2zM276.6 407.9l3 .2h-3z"/>
<path d="M267.6 408.1l3 .2v-.2zM267.6 408.1l3 .2h-3z"/>
<path d="M276.6 408.1l3 .3v-.3zM276.6 408.1l3 .3h-3z"/>
<path d="M267.6 408.3l3 .2v-.2zM267.6 408.3l3 .2h-2.9z"/>
<path d="M276.6 408.4l2.9 .2 .1-.2zM276.6 408.4l2.9 .2h-2.9z"/>
<path d="M267.7 408.5l2.9 .2v-.2zM267.7 408.5l2.9 .2h-2.8z"/>
<path d="M276.6 408.6l2.8 .2 .1-.2zM276.6 408.6l2.8 .2h-2.8z"/>
<path d="M267.8 408.7l2.8 .3v-.3zM267.8 408.7l2.8 .3h-2.8z"/>
<path d="M276.6 408.8l2.8 .2v-.2zM276.6 408.8l2.8 .2h-2.8z"/>
<path d="M267.8 409l2.8 .2v-.2zM267.8 409l2.8 .2h-2.7z"/>
<path d="M276.6 409l2.7 .2 .1-.2zM276.6 409l2.7 .2h-2.7z"/>
<path d="M276.1 404.9v4.5zM276.1 404.9v4.5h-2.5z"/>
<path d="M271.1 405.5l2.5 3.9zM271.1 405.5l2.5 3.9h-2.5z"/>
<path d="M267.9 409.2l2.7 .2v-.2zM267.9 409.2l2.7 .2h-2.5z"/>
<path d="M276.6 409.2l2.6 .2 .1-.2zM276.6 409.2l2.6 .2h-2.6z"/>
<path d="M273.6 409.4h2.5zM273.6 409.4h2.5z"/>
<path d="M271.1 409.4h2.5zM271.1 409.4h2.5z"/>
<path d="M268.1 409.4h2.5zM268.1 409.4h2.5z"/>
<path d="M268.1 409.4h11.1zM268.1 409.4h11z"/>
<path d="M268.1 409.4l10.9 .2 .1-.2zM268.1 409.4l10.9 .2h-10.8z"/>
<path d="M268.2 409.6h10.8zM268.2 409.6h10.8z"/>
<path d="M268.2 409.6l10.7 .2 .1-.2zM268.2 409.6l10.7 .2h-10.6z"/>
<path d="M268.3 409.8h10.6zM268.3 409.8h10.6z"/>
<path d="M268.3 409.8l10.5 .2 .1-.2zM268.3 409.8l10.5 .2h-10.3z"/>
<path d="M268.5 410h10.3zM268.5 410h10.2z"/>
<path d="M268.5 410l10.1 .2 .1-.2zM268.5 410l10.1 .2h-10z"/>
<path d="M268.6 410.2h10zM268.6 410.2h10z"/>
<path d="M268.6 410.2h10zM268.6 410.2l9.9 .1z"/>
<path d="M268.8 410.3h9.7zM268.8 410.3l9.6 .1z"/>
<path d="M268.8 410.4h9.6zM268.8 410.4l9.5 .1z"/>
<path d="M268.9 410.5h9.4zM268.9 410.5h9.3z"/>
<path d="M269 410.5h9.2zM269 410.5l9.1 .2z"/>
<path d="M269.1 410.7h9zM269.1 410.7h9z"/>
<path d="M269.2 410.7h8.9zM269.2 410.7l8.7 .1z"/>
<path d="M269.3 410.8h8.6zM269.3 410.8l8.6 .1z"/>
<path d="M269.4 410.9h8.5zM269.4 410.9l8.3 .1z"/>
<path d="M269.5 411h8.2zM269.5 411h8.2z"/>
<path d="M269.6 411h8.1zM269.6 411l7.9 .1z"/>
<path d="M269.7 411.1h7.8zM269.7 411.1l7.8 .1z"/>
<path d="M269.8 411.2h7.7zM269.8 411.2l7.5 .1z"/>
<path d="M269.9 411.3h7.4zM269.9 411.3h7.3z"/>
<path d="M270 411.3h7.2zM270 411.3l7 .1z"/>
<path d="M270.2 411.4h6.8zM270.2 411.4h6.8z"/>
<path d="M270.2 411.4h6.8zM270.2 411.4l6.6 .1z"/>
<path d="M270.4 411.5h6.4zM270.4 411.5h6.4z"/>
<path d="M270.5 411.5h6.3zM270.5 411.5l6.1 .1z"/>
<path d="M270.6 411.6h6zM270.6 411.6l5.9 .1z"/>
<path d="M270.7 411.7h5.8zM270.7 411.7h5.6z"/>
<path d="M270.9 411.7h5.4zM270.9 411.7l5.4 .1z"/>
<path d="M270.9 411.8h5.4zM270.9 411.8h5.2z"/>
<path d="M271.2 411.8h4.9zM271.2 411.8l4.8 .1z"/>
<path d="M271.2 411.9h4.8zM271.2 411.9h4.6z"/>
<path d="M271.4 411.9h4.4zM271.4 411.9h4.4z"/>
<path d="M271.5 411.9h4.3zM271.5 411.9l4 .1z"/>
<path d="M271.7 412h3.8zM271.7 412h3.8z"/>
<path d="M271.7 412h3.8zM271.7 412l3.6 .1z"/>
<path d="M271.9 412.1h3.4zM271.9 412.1h3.3z"/>
<path d="M272 412.1h3.2zM272 412.1h3z"/>
<path d="M272.2 412.1h2.8zM272.2 412.1h2.8z"/>
<path d="M272.3 412.1h2.7zM272.3 412.1l2.4 .1z"/>
<path d="M272.5 412.2h2.2zM272.5 412.2h2.2z"/>
<path d="M272.5 412.2h2.2zM272.5 412.2h2z"/>
<path d="M272.8 412.2h1.7zM272.8 412.2h1.6z"/>
<path d="M272.8 412.2h1.6zM272.8 412.2h1.4z"/>
<path d="M273 412.2h1.2zM273 412.2h1.1z"/>
<path d="M273.1 412.2h1zM273.1 412.2h.8z"/>
<path d="M273.3 412.2h.6zM273.4 412.2h.5z"/>
</g>
<g fill="#ed1f24" stroke="#ed1f24" stroke-width=".3">
<path d="M279.2 399.3l-1.6 2.9h-.5z"/>
<path d="M277.1 402.2h.5z"/>
<path d="M276.5 403.1h.1z"/>
<path d="M276.6 403.1h.5z"/>
<path d="M277.1 402.2l.4 .1zM277.3 402.3h.2z"/>
<path d="M277.1 402.2l.2 .1zM277.1 402.2l.2 .1z"/>
<path d="M277 402.3l.4 .1zM277 402.3l.4 .1z"/>
<path d="M276.9 402.4l.2 .7 .3-.7zM276.9 402.4l.2 .7h-.6z"/>
<path d="M276.5 403.1h.6zM276.5 403.1h.6z"/>
<path d="M276.6 403.1l.4 .1zM276.8 403.2h.2z"/>
<path d="M276.4 403.1l.4 .1zM276.4 403.1l.4 .1z"/>
<path d="M276.3 403.2l.7 .1zM276.3 403.2l.7 .1z"/>
<path d="M276.3 403.3l.5 .2 .2-.2zM276.3 403.3l.5 .2h-.7z"/>
<path d="M276.1 403.5l-1.2 3.5 1.9-3.5zM276.1 403.5l-1.2 3.5h-1.3z"/>
<path d="M269.8 403.5l3.8 3.5zM269.8 403.5l3.8 3.5h-1.5z"/>
<path d="M272.1 407l1.5 2.4zM272.1 407h2.8l-1.3 2.4z"/>
</g>
<!-- layer: 0 -->
<path d="M269.7 403.3l.2 .2z" fill="#ed1f24" stroke="#ed1f24" stroke-width=".3"/>
<g fill="#c7c8ca" stroke="#c7c8ca" stroke-width=".3">
<path d="M220 403.7h.8l-.2 .3z"/>
<path d="M224.4 402h3l-1.4 2.3z"/>
<path d="M222.1 407l1.1-.8 .9 .8z"/>
<path d="M222.1 407h2.1z"/>
<path d="M219 402l2.9 .2 .2-.2zM219 402l2.9 .2h-2.8z"/>
<path d="M219.1 402.2l2.6 .3 .2-.3zM219.1 402.2l2.6 .3h-2.4z"/>
<path d="M219.3 402.5l2.1 .3 .3-.3zM219.3 402.5l2.1 .3h-1.9z"/>
<path d="M219.5 402.8l1.7 .3 .2-.3zM219.5 402.8l1.7 .3h-1.5z"/>
<path d="M219.7 403.1l1.3 .3 .2-.3zM219.7 403.1l1.3 .3h-1.2z"/>
<path d="M219.8 403.4l1 .3 .2-.3zM219.8 403.4l1 .3h-.8z"/>
<path d="M220 403.7l.2 .3h.4zM220.2 404h.4l-.2 .3z"/>
<path d="M224.4 402l.9 2.3h.7zM225.3 404.3h.7l-.4 .6z"/>
<path d="M222.1 407h2.1zM222.1 407h2.1l-1 1.7z"/>
</g>
<path d="M223.5 399.7l3.9 9.9-4.2-3.4-4.9 3.4 2.3-5.5zM222.1 407l1.1 1.7 1-1.7M222.3 402h-3.3l1.4 2.3M224.4 402h3l-1.8 2.9" fill="none" stroke="#636466" stroke-width=".3"/>
<g fill="#293189" stroke="#293189" stroke-width=".3">
<path d="M223.5 399.7l.2 .5h-.6z"/>
<path d="M218.8 408.3h1.4l-1.9 1.3z"/>
<path d="M223.2 406.2h2.9l.8 2.1z"/>
<path d="M223.1 400.2l.8 .6-.2-.6zM223.1 400.2l.8 .6h-1.2z"/>
<path d="M222.7 400.8l1.5 .6-.3-.6zM222.7 400.8l1.5 .6h-2z"/>
<path d="M222.2 401.4l2.2 .6-.2-.6zM222.2 401.4l2.2 .6h-2.5z"/>
<path d="M221.9 402l2.6 .3-.1-.3zM221.9 402l2.6 .3h-2.8z"/>
<path d="M221.7 402.3l2.9 .3-.1-.3zM221.7 402.3l2.9 .3h-3.1z"/>
<path d="M221.5 402.6l3.2 .3-.1-.3zM221.5 402.6l3.2 .3h-3.4z"/>
<path d="M221.3 402.9l3.6 .3-.2-.3zM221.3 402.9l3.6 .3h-3.8z"/>
<path d="M221.1 403.2l3.9 .3-.1-.3zM221.1 403.2l3.9 .3h-4.1z"/>
<path d="M220.9 403.5l4.2 .3-.1-.3zM220.9 403.5l4.2 .3h-4.3z"/>
<path d="M220.8 403.8l4.4 .3-.1-.3zM220.8 403.8l4.4 .3h-4.6z"/>
<path d="M220.6 404.1l4.8 .3-.2-.3zM220.6 404.1l4.8 .3h-5z"/>
<path d="M220.4 404.4l5.1 .3-.1-.3zM220.4 404.4l5.1 .3h-5.2z"/>
<path d="M220.3 404.7l5.3 .3-.1-.3zM220.3 404.7l5.3 .3h-5.5z"/>
<path d="M220.1 405l5.6 .3-.1-.3zM220.1 405l5.6 .3h-5.7z"/>
<path d="M220 405.3l5.9 .3-.2-.3zM220 405.3l5.9 .3h-6.1z"/>
<path d="M219.8 405.6l6.2 .4-.1-.4zM219.8 405.6l6.2 .4h-6.3z"/>
<path d="M219.7 406l6.4 .2-.1-.2zM219.7 406l6.4 .2h-6.5z"/>
<path d="M219.6 406.2h3.6zM219.6 406.2l3.5 .1z"/>
<path d="M219.6 406.3l2.5 .6 1-.6zM219.6 406.3l2.5 .6h-2.8z"/>
<path d="M219.3 406.9l1.9 .7 .9-.7zM219.3 406.9l1.9 .7h-2.2z"/>
<path d="M223.2 406.2l2.6 2.1h1.1zM225.8 408.3h1.1l.5 1.3z"/>
<path d="M219 407.6l1.2 .7 1-.7zM219 407.6l1.2 .7h-1.4z"/>
</g>
<!-- layer: EQP -->
<path d="M83.2 27.2v96M176.9 27.2v96" fill="none" stroke="#000" stroke-width=".3"/>
<text font-size="7.8" fill="#00f" x="53.2" y="389" transform="rotate(-180 53.2 389)">N</text>
<g font-size="7" fill="#767676">
<text x="98.7" y="109.7" transform="rotate(-90 98.7 109.7)">1300 WIDE CORRIDOR</text>
<text x="192.4" y="109.7" transform="rotate(-90 192.4 109.7)">1300 WIDE CORRIDOR</text>
</g>
<g font-size="6.6">
<text x="86.8" y="43">SB-06</text>
<text x="86.4" y="115.4">SB-05</text>
</g>
<g font-size="6.5">
<text x="90.4" y="144.1">PLAN</text>
<text x="182.6" y="146.6">RCP</text>
<text x="63.9" y="251.7">ELEVATION-1</text>
<text x="156" y="251.8">ELEVATION-2</text>
<text x="63.2" y="356.1">ELEVATION-3</text>
<text x="163.1" y="356.9">ELEVATION-4</text>
</g>
<g font-size="5.7">
<text x="215.9" y="158">SLAB</text>
<text x="86.4" y="263.2">SLAB</text>
<text x="224" y="263.9">SLAB</text>
<text x="210.6" y="280.5">FALSE CEILING</text>
<text x="86.4" y="345">FFL.</text>
<text x="231.4" y="345.7">FFL.</text>
</g>
<g font-size="5.5">
<text x="58.1" y="372.1">TITLE :</text>
<text x="143" y="372.1">CLIENT :</text>
<text x="216.7" y="372.1">PROJECT :</text>
<text x="53.6" y="381.4">DR CHANGE ROOMS CORRIDOR</text>
<text x="69.8" y="388">ELEVATION LAYOUT</text>
</g>
<g font-size="5.3">
<text x="85.4" y="158">SLAB</text>
<text x="202.5" y="174.6">FALSE CEILING</text>
<text x="93.1" y="239.9">FFL.</text>
</g>
<g font-size="5">
<text x="26.8" y="376.8">W</text>
<text x="12.6" y="392.5">S</text>
<text x="28.2" y="408.1">E</text>
</g>
<g font-size="4.5" fill="#f00">
<text x="94.1" y="74.5">SD</text>
<text x="187.8" y="74.5">SD</text>
</g>
<text font-size="4.4" x="153.4" y="401.9">AVC/TGMSIDC/IVFP/S/05</text>
<g font-size="4">
<text x="143.3" y="379.7">TELANGANA STATE MEDICAL</text>
<text x="143" y="389.3">DEVELOPMENT CORPORATION.</text>
<text x="143.2" y="384.5">SERVICES AND INFRASTRUCTURE</text>
<text x="171.3" y="415.7">SHEET</text>
<text x="199" y="415.7">05</text>
</g>
<g font-size="3.6" fill="#f00">
<text x="102" y="90.7">1</text>
<text x="96.1" y="96.7">4</text>
<text x="108" y="96.7">2</text>
<text x="102.2" y="103.7">3</text>
</g>
<g font-size="3.5">
<text x="56.3" y="396.4">PURPOSE OF DRAWING :-</text>
<text x="58.4" y="403.2">PROPOSED</text>
<text x="88.7" y="403.2">FOR APPROVAL</text>
<text x="58.3" y="410.8">WORKING</text>
<text x="100.1" y="410.8">AS BUILT</text>
<text x="218.6" y="413.2">ASTA</text>
</g>
<g font-size="3.3">
<text x="215.9" y="380.1">IFV CENTER ON THIRD FLOOR IN MODERN</text>
<text x="216" y="388">PETLABURJ, HYDERABAD ,TELANGANA.</text>
<text x="216" y="384">GOVERNMENT MATERNITY HOSPITAL,</text>
<text x="141.1" y="396.2">DWG. No.:</text>
<text x="141.2" y="408.7">REV</text>
<text x="157.8" y="408.7">R2</text>
<text x="171.7" y="408.7">DATE</text>
<text x="187.6" y="408.7">20-06-2024</text>
<text x="139.8" y="414.9">SCALE</text>
<text x="156.6" y="414.9">NTS</text>
</g>
<text font-size="2.7" x="216" y="394.3">CONTRACTOR :</text>
<g font-size="2.1">
<text x="232.6" y="406.3">H. NO. 8-2-334/27, Plot No. 27,</text>
<text x="232.7" y="403.8">M/s Asta Vardhman Consortium</text>
<text x="232.6" y="408.9">Road No. 03, Banjara Hills,</text>
<text x="232.6" y="411.4">Hyderabad - 500034</text>
</g>
</svg>
